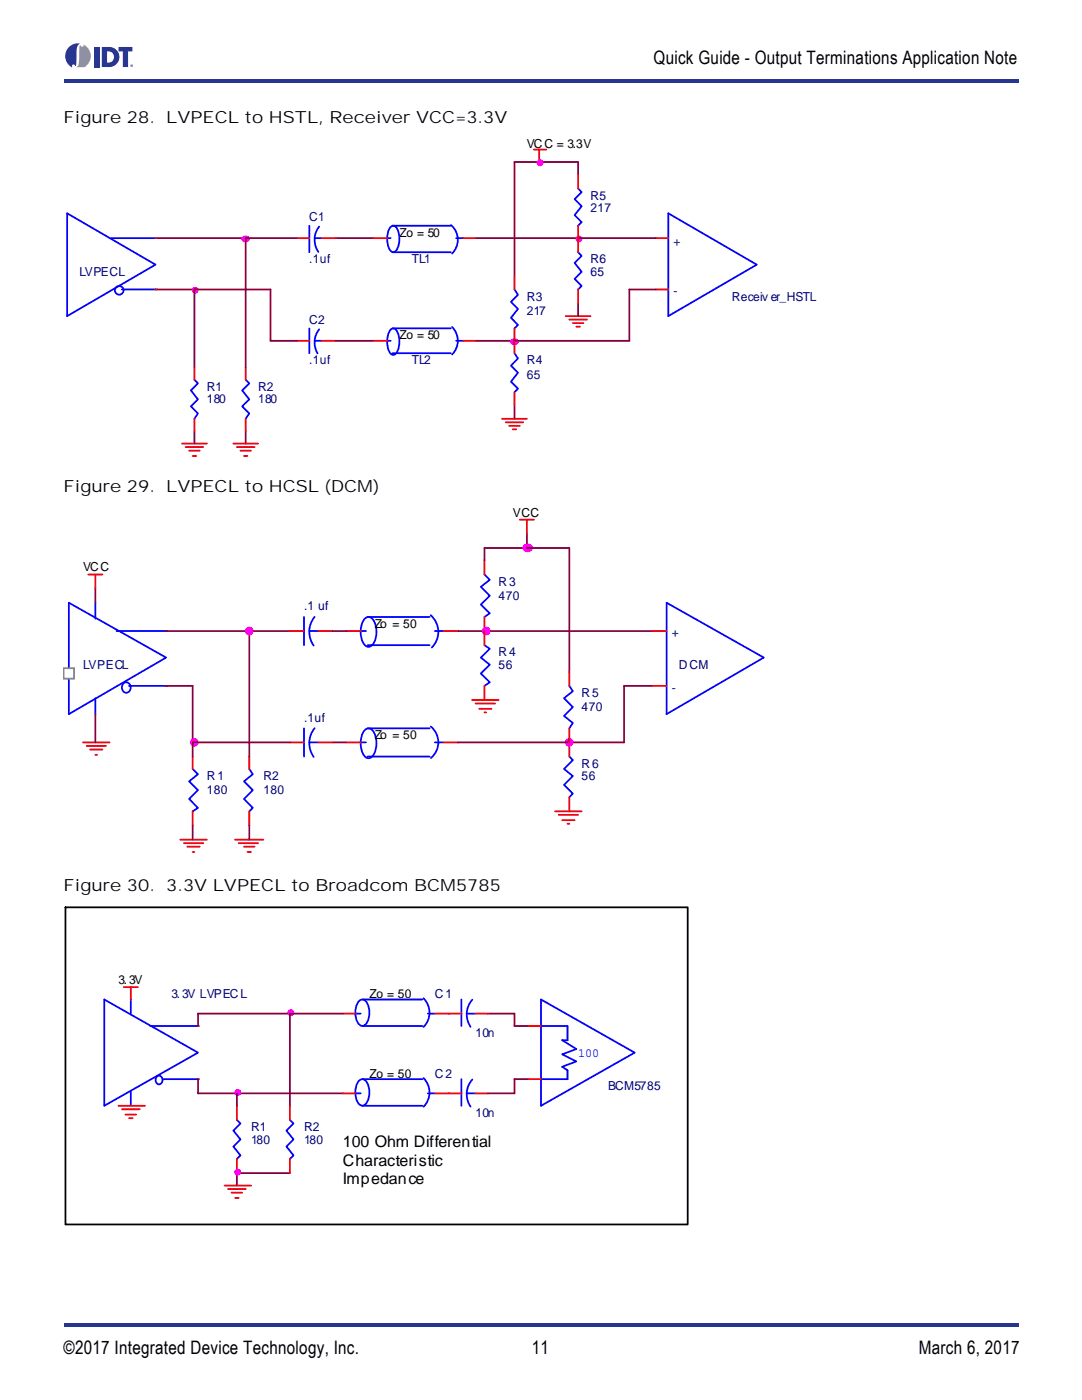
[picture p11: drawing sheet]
<svg xmlns="http://www.w3.org/2000/svg" width="216mm" height="279mm" viewBox="0 0 216 279" stroke-linecap="round" stroke-linejoin="round" font-family="sans-serif">
<g fill="#273691">
<path d="M12.7 264h190.5v.7h-190.5z"/>
<path d="M12.7 15.9h190.5v.7h-190.5z"/>
</g>
<path d="M12.9 8.5h13.7v4.9h-13.7z" fill="#fff"/>
<g fill="#223392">
<path d="M18.8 9.4h1v4h-1z"/>
<path d="M23.7 9.4h2.7v.9h-.8v3.1h-1.1v-3.1h-.8z"/>
<path d="M14 9.2a2.54 2.54 0 0 1 2-.5 2.1 2.1 0 0 0-.7 2.2v.4a2.66 2.66 0 0 1-.3 1.9 .33 .33 0 0 0-.4-.3 .33 .33 0 0 0-.2 .5 2.47 2.47 0 0 1-.4-4.2z"/>
<path d="M21.4 10.3a1.15 1.15 0 0 1 1.3 1.1 1.15 1.15 0 0 1-1.3 1.1zM20.3 9.4v4a2.95 2.95 0 0 0 3.2-1 2 2 0 0 0-1.7-3z"/>
</g>
<path d="M15.9 9h.1a.33 .33 0 0 0 .4 .3 .33 .33 0 0 0 .3-.4 2.56 2.56 0 0 1 .1 4.5h-1.6l.3-.3 .2-.5z" fill="#949ca2"/>
<path d="M26 13.1a.27 .27 0 0 1 .5 0 .27 .27 0 0 1-.5 0zM26.1 13.1a.21 .21 0 0 0 .4 0 .21 .21 0 0 0-.4 0zM26.2 13h.2v.2l-.2-.1v.1z" fill="#223392"/>
<path d="M12.7 26h151.7v66.1h-151.7z" fill="#fff"/>
<g fill="none" stroke="#800040" stroke-width=".35">
<path d="M115.4 32.3h-12.7v23M115.4 32.3v2.5M31 47.5h18M31 57.8h23M38.8 57.8v15.5M67 47.5h7.4M130.9 57.8h-5.3v10.2h-30.7M130.9 47.5h-36M54 68h5.3M67 68h7.4M115.4 60.6v2.5M38.8 86v2.5"/>
<path d="M49 86v2.5M102.7 80.8v2.8"/>
</g>
<g fill="#f0f" stroke="#f0f" stroke-width=".35">
<path d="M102.2 67.8a.61 .61 0 0 1 .8-.1 .61 .61 0 0 1 .1 .9 .61 .61 0 0 1-.8 .1 .61 .61 0 0 1-.1-.9z" fill-rule="evenodd"/>
<path d="M48.5 47.3a.62 .62 0 0 1 .9-.1 .62 .62 0 0 1 .1 .8 .62 .62 0 0 1-.8 .2 .62 .62 0 0 1-.2-.9z" fill-rule="evenodd"/>
<circle cx="115.5" cy="47.7" r=".52"/>
<circle cx="39" cy="57.9" r=".52"/>
<circle cx="107.8" cy="32.5" r=".52"/>
</g>
<g fill="none" stroke="#00f" stroke-width=".35">
<path d="M13.4 42.6l17.6 10.2-17.6 10.3zM22.2 47.5h8.8M24.3 57.8h6.7M61.7 45v5.3M62.8 47.5h1.4M63.7 45.2a4.2 4.2 0 0 0-.2 5.1M77.3 47.5h.7M77.9 45.4a.71 .71 0 0 1 1.2 0 4.3 4.3 0 0 1-.3 4.8 .87 .87 0 0 1-1.2-.7 4.9 4.9 0 0 1 .3-4.1zM78.3 45h11.7M78.3 50.3h11.7M90 44.9a3.9 3.9 0 0 1 .2 5.7M91 47.5h1.4"/>
<path d="M102.7 57.8l.7 1-1.4 1.4 1.4 1.5-1.4 1.7 1.4 1.4-.7 .7M115.4 50.3l.7 .8-1.4 1.4 1.4 1.7-1.4 1.5 1.4 1.4-.7 .7M133.3 42.6l17.7 10.2-17.7 10.3zM38.8 75.8l.7 .7-1.4 1.4 1.4 1.8-1.4 1.4 1.4 1.4-.7 1.1M49 75.8l.7 .7-1.4 1.4 1.4 1.8-1.4 1.4 1.4 1.4-.7 1.1M61.7 65.5v5M62.8 68h1.4M63.7 65.7a4.3 4.3 0 0 0-.3 4.8M77.3 68h.7M77.9 65.9a.71 .71 0 0 1 1.2 0 4.3 4.3 0 0 1-.3 4.8 .87 .87 0 0 1-1.2-.6 4.9 4.9 0 0 1 .3-4.2zM78.3 65.5h11.7M78.3 70.5h11.7"/>
<path d="M90.2 65.3a3.9 3.9 0 0 1 0 5.4M91 68h1.4M102.7 70.5l.7 1-1.4 1.5 1.4 1.4-1.4 1.8 1.4 1.4-.7 .7"/>
<circle cx="23.8" cy="57.9" r=".87"/>
</g>
<g fill="none" stroke="#f00" stroke-width=".35">
<path d="M106.5 29.9h2.5M107.6 29.9v2.4M59.3 47.5h2.4M64.2 47.5h2.8M74.4 47.5h2.9M92.4 47.5h2.5M102.7 55.3v2.5M115.4 47.5v2.8M115.4 57.8v2.8M130.9 47.5h2.5M130.9 57.8h2.5M38.8 73.3v2.5"/>
<path d="M49 73.3v2.5M59.3 68h2.4M64.2 68h2.8M74.4 68h2.9M92.4 68h2.5M102.7 65.5v5M102.7 78.3v2.5M112.9 63.1h4.9M113.6 63.8h3.5M114.3 64.5h2.1M115 65.2h.7M36.3 88.5h5"/>
<path d="M37 89.2h3.6M37.7 89.9h2.2M38.4 91h.8M38.8 83.6v2.4M46.6 88.5h4.9M47.3 89.2h3.5M48 89.9h2.1M48.7 91h.7M49 83.6v2.4M100.2 83.6h4.9M100.9 84.3h3.5M101.6 85h2.1"/>
<path d="M102.3 85.7h.7"/>
</g>
<g fill="#f00">
<circle cx="31" cy="47.5" r=".18"/>
<circle cx="31" cy="57.8" r=".18"/>
</g>
<path d="M115.4 37.6l.7 .7-1.4 1.4 1.4 1.5-1.4 1.7 1.4 1.4-.7 .7" fill="none" stroke="#00f" stroke-width=".35"/>
<path d="M115.4 34.8v2.8M115.4 45v2.5" fill="none" stroke="#f00" stroke-width=".35"/>
<path d="M54 57.8v10.2M59.3 47.5h-10.3v25.8" fill="none" stroke="#800040" stroke-width=".35"/>
<path d="M12.7 99.5h141.1v71.9h-141.1z" fill="#fff"/>
<path d="M96.7 114.7l1 1-1.8 1.4 1.8 1.8-1.8 1.7 1.8 1.8-1 .7M13.7 120.3l19.4 10.9-19.4 11.3zM19 120.3v3.2M19 139.3v3.2M23.3 125.9h9.8M24.6 136.5a.97 .97 0 0 1 1.3 .1 .97 .97 0 0 1-.1 1.3 .97 .97 0 0 1-1.3-.1 .97 .97 0 0 1 .1-1.3zM25.7 136.9h7.4" fill="none" stroke="#00f" stroke-width=".35"/>
<path d="M96.7 111.8v2.9M96.7 123.1v2.8M110.8 161.9h5.3M111.5 162.6h3.9M112.2 163.7h2.5M113.2 164.4h.4" fill="none" stroke="#f00" stroke-width=".35"/>
<path d="M49.7 125.9h8.1" fill="none" stroke="#800040" stroke-width=".35"/>
<g fill="#f00">
<circle cx="33.1" cy="125.9" r=".18"/>
<circle cx="33.1" cy="136.9" r=".18"/>
<circle cx="13.7" cy="134" r=".18"/>
</g>
<path d="M12.7 133.3h2.1v2.1h-2.1z" fill="#fff" stroke="#808080" stroke-width=".35"/>
<g fill="none" stroke="#f00" stroke-width=".35">
<path d="M17.6 114.7h2.8M19 114.7v2.8M103.7 103.7h2.8M105.1 103.7v2.8M57.8 125.9h2.9M63.5 125.9h2.8M69.1 125.9h2.9M88.5 125.9h2.9M94.2 139.7h5.3M96.7 125.9v2.9M96.7 136.9v2.8M113.6 134v2.9"/>
<path d="M130.2 125.9h2.8M130.2 136.9h2.8M16.6 148.2h5.3M17.3 148.9h3.8M18 149.6h2.4M19 150.6h.4M38.4 151v2.5M49.7 151v2.5M57.8 148.2h2.9M63.5 148.2h2.8M69.1 148.2h2.9M88.5 148.2h2.9"/>
<path d="M94.9 140.4h3.9M95.6 141.5h2.5M96.7 142.2h.3M113.6 145.4v5.6M113.6 159.1v2.8M36 167.6h5.3M36.7 168.3h3.9M37.4 169h2.5M38.4 161.9v2.8M38.4 170h.4M46.9 167.6h5.7M47.6 168.3h3.9"/>
<path d="M48.7 169h2.1M49.4 170h.7M49.7 161.9v2.8"/>
</g>
<g fill="none" stroke="#800040" stroke-width=".35">
<path d="M19 117.5v2.8M96.7 111.8v-2.4h16.9v24.6M105.1 106.5v2.9M33.1 136.9h5.3v14.1M33.1 125.9h16.6v25.1M66.3 125.9h2.8M91.4 125.9h38.8M130.2 136.9h-5.7v11.3h-33.1M19 142.5v5.7M38.4 148.2h19.4M66.3 148.2h2.8M38.4 164.7v2.9"/>
<path d="M49.7 164.7v2.9"/>
</g>
<g fill="none" stroke="#00f" stroke-width=".35">
<path d="M60.7 123.1v5.7M61.7 125.9h1.8M62.8 123.1a4.8 4.8 0 0 0-.2 5.7M72 125.9h1M72.8 123.4a1.18 1.18 0 0 1 2 .8 4.6 4.6 0 0 1-.6 4.6 1.17 1.17 0 0 1-1.9-.8 4.6 4.6 0 0 1 .5-4.6zM73.4 123.1h12.3M73.4 128.8h12.3M85.9 122.8a4.4 4.4 0 0 1 .3 6.4M86.8 125.9h1.7M96.7 128.8l1 .7-1.8 1.7 1.8 1.5-1.8 1.7 1.8 1.8-1 .7M113.6 136.9l.7 1-1.8 1.4 1.8 1.8-1.8 1.8 1.8 1.4-.7 1.1M133 120.3l19.4 10.9-19.4 11.3z"/>
<path d="M38.4 153.5l1.1 1-1.8 1.4 1.8 1.8-1.8 1.7 1.8 1.8-1.1 .7M49.7 153.5l.7 1-1.7 1.4 1.7 1.8-1.7 1.7 1.7 1.8-.7 .7M60.7 145.4v5.6M61.7 148.2h1.8M62.8 145.3a4.8 4.8 0 0 0-.2 5.8M72 148.2h1M72.8 145.7a1.18 1.18 0 0 1 2 .8 4.6 4.6 0 0 1-.6 4.5 1.17 1.17 0 0 1-1.9-.8 4.6 4.6 0 0 1 .5-4.5zM73.4 145.4h12.3M73.4 151h12.3M86 145a4.1 4.1 0 0 1 0 6.3M86.8 148.2h1.7M113.6 151l.7 .7-1.8 1.8 1.8 1.4-1.8 1.7 1.8 1.8-.7 .7"/>
</g>
<g fill="#f0f" stroke="#f0f" stroke-width=".35">
<path d="M104.7 108.8a.86 .86 0 0 1 1-.1 .86 .86 0 0 1 .4 .9 .86 .86 0 0 1-1 .4 .86 .86 0 0 1-.6-.9z"/>
<circle cx="49.7" cy="125.9" r=".7"/>
<circle cx="113.6" cy="148.2" r=".7"/>
<circle cx="97" cy="125.9" r=".7"/>
<circle cx="38.8" cy="148.2" r=".69"/>
</g>
<path d="M12.7 179.7h125.9v66.1h-125.9z" fill="#fff"/>
<path d="M39.5 202.3h18.3M102.7 215.4v2.8M47.3 234.1v2.5" fill="none" stroke="#800040" stroke-width=".35"/>
<circle cx="58" cy="202.1" r=".52" fill="#f0f" stroke="#f0f" stroke-width=".35"/>
<path d="M20.8 199.5l18.7 10.6-18.7 10.6zM26.1 199.5v2.8M26.1 217.8v2.9M30 204.8h9.5M31.2 214.9a.78 .78 0 0 1 1.1 .1 .78 .78 0 0 1-.1 1.1 .78 .78 0 0 1-1.1-.1 .78 .78 0 0 1 .1-1.1zM32.4 215.4h7.1M47.3 223.5l.7 .7-1.4 1.4 1.4 1.8-1.4 1.4 1.4 1.8-.7 .7" fill="none" stroke="#00f" stroke-width=".35"/>
<path d="M47.3 220.7v2.8M47.3 231.3v2.8" fill="none" stroke="#f00" stroke-width=".35"/>
<g fill="#f00">
<circle cx="39.5" cy="204.8" r=".18"/>
<circle cx="39.5" cy="215.4" r=".18"/>
</g>
<path d="M39.5 215.4v2.8h28.9M39.5 202.3v2.5M47.3 218.2v2.5M68.4 202.3h-10.6v18.4M97.4 218.2h5.3M97.4 202.3h5.3v2.5h2.8M102.7 215.4h2.8M47.3 234.1h10.5" fill="none" stroke="#800040" stroke-width=".35"/>
<g fill="none" stroke="#f00" stroke-width=".35">
<path d="M24.7 197h2.8M26.1 197v2.5M68.4 202.3h2.5M68.4 218.2h2.5M86.8 202.3h5.3M86.8 218.2h5.3M94.9 202.3h2.5M94.9 218.2h2.5M105.5 204.8h2.4M105.5 215.4h2.4M23.6 220.7h5.3M24.3 221.4h3.6"/>
<path d="M25 222.4h2.2M25.8 223.2h.7M44.8 236.6h5.3M45.5 237.3h3.5M46.2 238h2.1M46.9 239.1h.7M57.8 220.7v2.8M57.8 231.3v2.8"/>
</g>
<g fill="#f0f" stroke="#f0f" stroke-width=".35">
<circle cx="47.4" cy="218" r=".52"/>
<circle cx="47.4" cy="233.9" r=".52"/>
</g>
<g fill="none" stroke="#00f" stroke-width=".35">
<path d="M71.6 199.8a.97 .97 0 0 1 1-.3 .97 .97 0 0 1 .7 .7 3.8 3.8 0 0 1-.6 4.4 1.03 1.03 0 0 1-1.4-.6 4.3 4.3 0 0 1 .3-4.2zM72.3 199.5h12M84.5 199.2a4 4 0 0 1 0 5.8M92.1 199.5v5.3M94.3 199.5a4.4 4.4 0 0 0-.4 5.4M107.9 199.5l18.7 10.6-18.7 10.6zM70.9 202.3h1.1M70.9 218.2h1.1M71.6 215.7a.96 .96 0 0 1 1-.3 .96 .96 0 0 1 .7 .7 3.8 3.8 0 0 1-.6 4.5 1.03 1.03 0 0 1-1.4-.7 4.3 4.3 0 0 1 .3-4.2zM72.3 204.8h12M72.3 215.4h12M84.5 215.2a4 4 0 0 1 0 5.7"/>
<path d="M85.4 202.3h1.4M85.4 218.2h1.4M92.1 215.4v5.3M93.1 202.3h1.8M93.1 218.2h1.8M94.3 215.4a4.4 4.4 0 0 0-.4 5.5M107.9 204.8h5.3v2.8h-1l2.8 1.8-2.8 1 2.8 1.4-2.8 1.1 1 .7v1.8h-5.3M57.8 223.5l.8 .7-1.4 1.4 1.4 1.8-1.4 1.4 1.4 1.8-.8 .7M72.3 220.7h12"/>
</g>
<path d="M13.1 181.1h124.1v63.3h-124.1z" fill="none" stroke="#000" stroke-width=".35"/>
<g font-size="3.7">
<text x="130.4" y="12.9">Quick Guide - Output Terminations Application Note</text>
<text x="12.7" y="270.3">©2017 Integrated Device Technology, Inc.</text>
<text x="106.1" y="270.3">11</text>
<text x="183.4" y="270.3">March 6, 2017</text>
</g>
<g font-size="3.3">
<text x="12.7" y="24.6">Figure 28. LVPECL to HSTL, Receiver VCC=3.3V</text>
<text x="12.7" y="98.1">Figure 29. LVPECL to HCSL (DCM)</text>
<text x="12.7" y="177.7">Figure 30. 3.3V LVPECL to Broadcom BCM5785</text>
</g>
<g font-size="3.2">
<text x="68.4" y="228.9">100 Ohm Differential</text>
<text x="68.4" y="232.7">Characteristic</text>
<text x="68.4" y="236.3">Impedance</text>
</g>
<g font-size="2.5">
<text x="105.1" y="29.6">VCC = 3.3V</text>
<text x="79.7" y="47.3">Zo = 50</text>
<text x="79.7" y="67.8">Zo = 50</text>
<text x="102.3" y="103.1">VCC</text>
<text x="16.6" y="114">VCC</text>
<text x="74.8" y="125.3">Zo = 50</text>
<text x="74.8" y="147.6">Zo = 50</text>
<text x="23.6" y="196.4">3.3V</text>
<text x="73.7" y="199.2">Zo = 50</text>
<text x="73.7" y="215.1">Zo = 50</text>
</g>
<g font-size="2.5" fill="#000080">
<text x="117.8" y="39.8">R5</text>
<text x="61.7" y="44.1">C1</text>
<text x="117.8" y="42.3">217</text>
<text x="61.7" y="52.6">.1uf</text>
<text x="82.2" y="52.6">TL1</text>
<text x="117.8" y="52.6">R6</text>
<text x="15.9" y="55">LVPECL</text>
<text x="105.1" y="60">R3</text>
<text x="117.8" y="55">65</text>
<text x="146" y="60">Receiv er_HSTL</text>
<text x="61.7" y="64.6">C2</text>
<text x="105.1" y="62.8">217</text>
<text x="61.7" y="72.7">.1uf</text>
<text x="82.2" y="72.7">TL2</text>
<text x="105.1" y="72.7">R4</text>
<text x="105.1" y="75.5">65</text>
<text x="41.3" y="78">R1</text>
<text x="41.3" y="80.5">180</text>
<text x="51.5" y="78">R2</text>
<text x="51.5" y="80.5">180</text>
<text x="99.5" y="116.9">R3</text>
<text x="99.5" y="119.7">470</text>
<text x="60.7" y="121.8">.1 uf</text>
<text x="99.5" y="131">R4</text>
<text x="16.6" y="133.5">LVPECL</text>
<text x="99.5" y="133.5">56</text>
<text x="135.5" y="133.5">DCM</text>
<text x="116.1" y="139.1">R5</text>
<text x="116.1" y="141.9">470</text>
<text x="60.7" y="144">.1uf</text>
<text x="41.3" y="155.7">R1</text>
<text x="52.6" y="155.7">R2</text>
<text x="116.1" y="153.2">R6</text>
<text x="116.1" y="155.7">56</text>
<text x="41.3" y="158.5">180</text>
<text x="52.6" y="158.5">180</text>
<text x="34.2" y="199.2">3.3V LVPECL</text>
<text x="86.8" y="199.2">C1</text>
<text x="94.9" y="207">10n</text>
<text x="86.8" y="215.1">C2</text>
<text x="121.3" y="217.6">BCM5785</text>
<text x="50.1" y="225.7">R1</text>
<text x="60.7" y="225.7">R2</text>
<text x="94.9" y="222.9">10n</text>
<text x="50.1" y="228.2">180</text>
<text x="60.7" y="228.2">180</text>
</g>
<g font-size="2.5" fill="#004080">
<text x="134.4" y="49">+</text>
<text x="134.4" y="58.9">-</text>
<text x="134.1" y="127.1">+</text>
<text x="134.1" y="138">-</text>
</g>
<text font-size="2.5" fill="#00f" x="115.4" y="211">100</text>
</svg>
